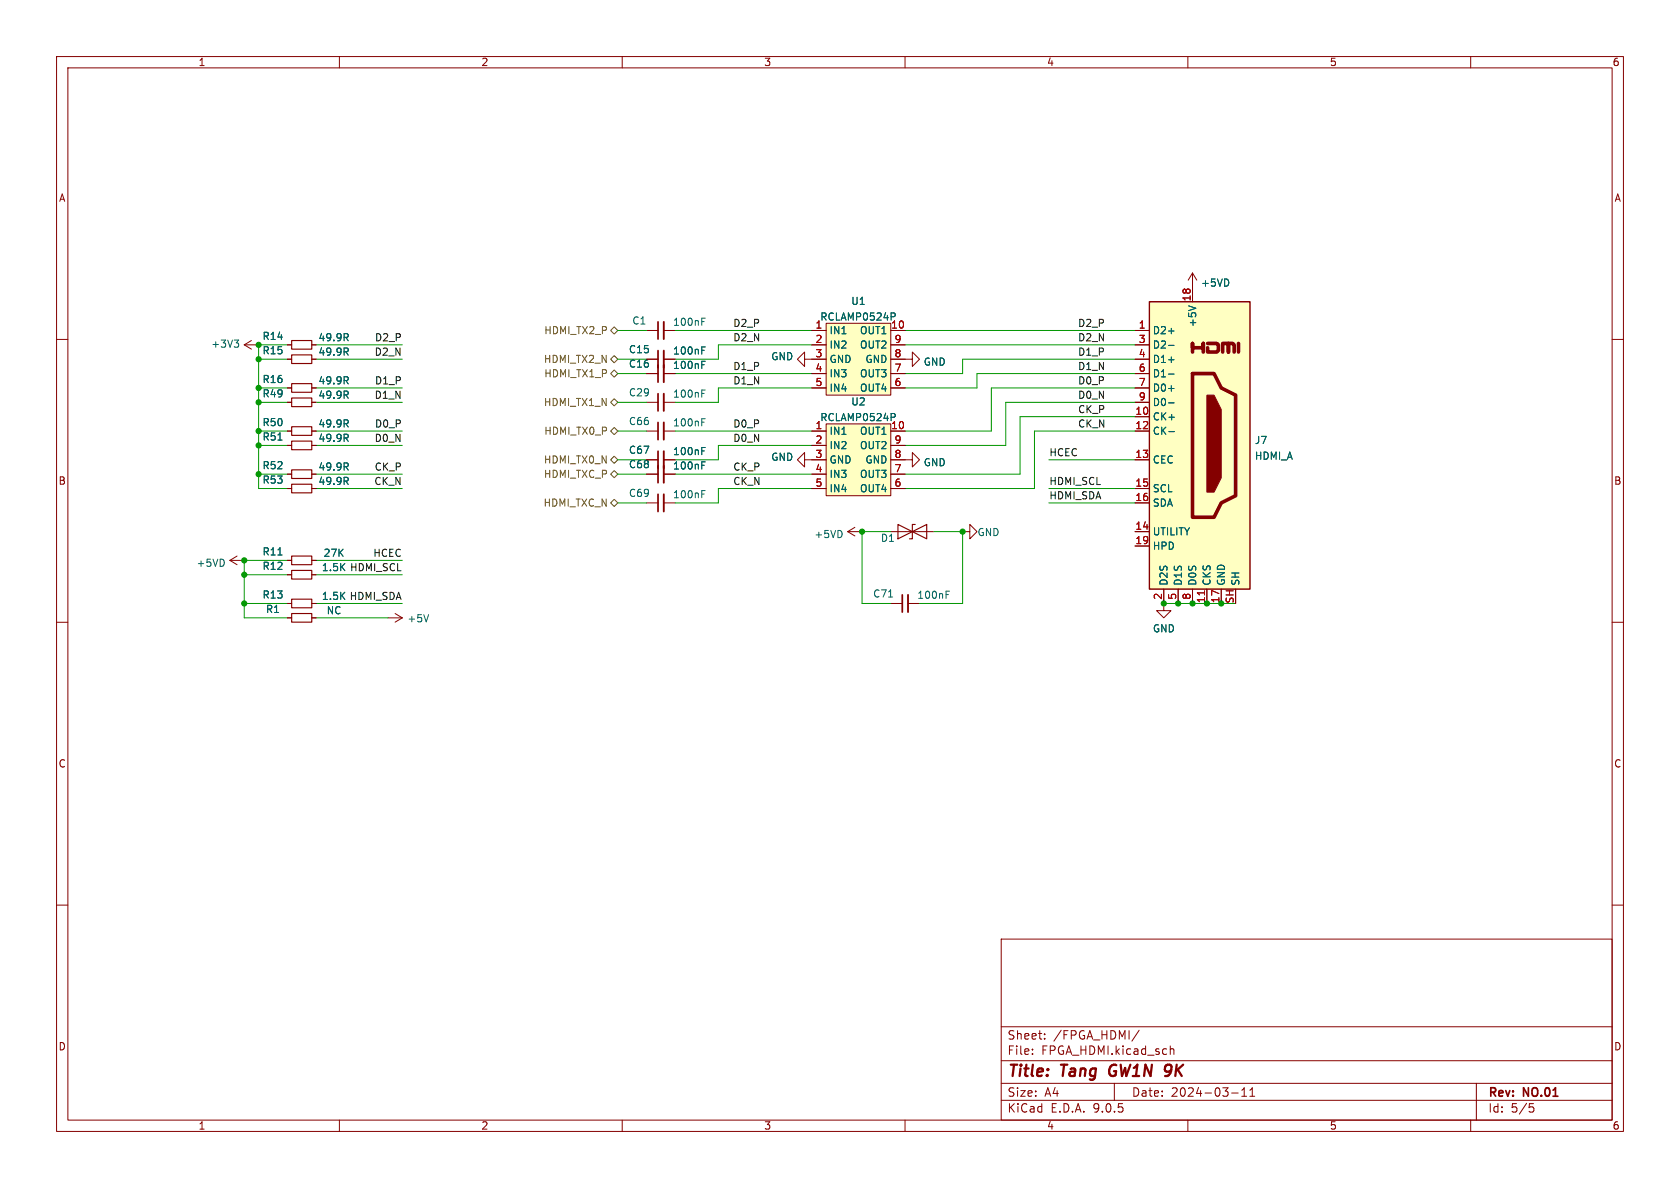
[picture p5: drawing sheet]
<svg xmlns="http://www.w3.org/2000/svg" width="297mm" height="210mm" viewBox="0 0 297 210" stroke-linecap="round" stroke-linejoin="round" font-family="sans-serif">
<g fill="none" stroke="#840000" stroke-width=".18">
<path d="M10 10h277v190h-277zM12 12h273v186h-273zM60 10v2M110 10v2M160 10v2M210 10v2M260 10v2M10 60h2M285 60h2M10 110h2M50.8 101.6h.8M55.1 101.6h.8"/>
<path d="M285 110h2M10 160h2M177 166h108v32h-108zM285 160h2M60 198v2M110 198v2M160 198v2M177 194.5h108M177 191.5h108M177 187.5h108M177 181.5h108M182.5 186.3v.1"/>
<path d="M182.5 185.5v.1M184.7 183.6v.1M184.7 182.8v.1M197 191.5v3M201.4 182.1l-1.3 2M206.9 184.9v1.5M206.9 185.5l.2-.1 .4 .1v.9M210 198v2M217.7 193.2h1.2M219.5 193.8h.9M219.5 192.7l.5-.4v1.5M221 193.8h.8"/>
<path d="M221 192.7l.4-.4v1.5M260 198v2M261 191.5v6.5M270.4 195.1h.7M270.5 195.7h.4l.3 .3-.2 .5-.5 .1"/>
</g>
<path d="M196.4 188.5a1.27 1.27 0 0 0 0 1.6M206.4 188.2h.4M206.8 189.4h-.5M206.9 189.7l-.6 .5" fill="none" stroke="#840000" stroke-width=".4"/>
<path d="M51.6 100.8h3.5v1.6h-3.5z" fill="none" stroke="#840000" stroke-width=".2"/>
<path d="M146 57.2h11.5v12.7h-11.5z" fill="#ffffc2"/>
<g fill="none" stroke="#840000" stroke-width=".18">
<path d="M143.5 58.4h2.5M146 57.2h11.5v12.7h-11.5zM157.5 58.4h2.5M143.5 61h2.5M143.5 63.5h2.5M143.5 66h2.5M143.5 68.6h2.5M157.5 61h2.5M157.5 63.5h2.5M157.5 66h2.5M157.5 68.6h2.5M142.2 81.3v-1.3l-1.2 1.3 1.2 1.3v-1.3h1.3"/>
<path d="M157.5 94h7.6M170.2 94h1.2v-1.3l1.3 1.3-1.3 1.3v-1.3M205.7 106.7v1.3h1.3l-1.3 1.2-1.2-1.2h1.2"/>
</g>
<path d="M157.5 55.3h.5l.3 .3-.2 .3-.6 .1" fill="none" stroke="#006464" stroke-width=".18"/>
<path d="M158.7 92.7l2.6 1.3-2.6 1.3zM161.3 94l2.5-1.3v2.6zM161.8 92.7h-.5v2.6h-.5" fill="none" stroke="#840000" stroke-width=".2"/>
<path d="M203.2 53.3h17.8v50.8h-17.8z" fill="#ffffc2"/>
<path d="M210.8 62.2v-1.5v.8h1.9v-.8v1.5M210.8 66h3.8l1.3 2.6 2.5 1.3v17.7l-2.5 1.3-1.3 2.5h-3.8zM213.5 60.7h1.6l.3 .3v1l-.3 .2h-1.6v-.7M216.2 62.2v-1.5h1v1.5v-1.5h.7l.3 .3v1.2M218.9 60.7v1.5" fill="none" stroke="#840000" stroke-width=".63"/>
<path d="M203.2 53.3h17.8v50.8h-17.8z" fill="none" stroke="#840000" stroke-width=".25"/>
<path d="M213.4 69.9h1.2l1.3 2.5v12.1l-1.3 2.5h-1.2z" fill="#840000" stroke="#840000" stroke-width=".18"/>
<g fill="none" stroke="#840000" stroke-width=".18">
<path d="M200.7 58.4h2.5M210.8 48.3v5M210.8 48.3l-.7 1.2M210.8 48.3l.8 1.2M200.7 61h2.5M200.7 63.5h2.5M200.7 66h2.5M200.7 68.6h2.5M200.7 71.1h2.5M200.7 73.7h2.5M200.7 76.2h2.5M149.9 94h2.5"/>
<path d="M149.9 94l1.2 .7M151.1 93.2l-1.2 .8M200.7 81.3h2.5M200.7 86.4h2.5M200.7 88.9h2.5M200.7 94h2.5M200.7 96.5h2.5M205.7 104.1v2.6M208.3 104.1v2.6M210.8 104.1v2.6M213.4 104.1v2.6M215.9 104.1v2.6"/>
</g>
<path d="M206.6 58.5h1M210.1 54.1l1.3 .4M206.6 61.1h1M206.6 63.6h1M206.6 66.1h1M206.6 68.7h1M206.6 71.2h1M206.7 76.3h.9" fill="none" stroke="#006464" stroke-width=".18"/>
<path d="M212.9 104.4v.8" fill="none" stroke="#a90000" stroke-width=".18"/>
<path d="M146 74.9h11.5v12.7h-11.5z" fill="#ffffc2"/>
<g fill="none" stroke="#840000" stroke-width=".18">
<path d="M114.3 58.4h2M117.3 58.4h2.1M143.5 58.4h2.5M157.5 58.4h2.5M200.7 58.4h2.5M210.8 50.8v2.5M43.2 61h2.5M43.2 61l1.2 .7M44.4 60.2l-1.2 .8M50.8 76.2h.8M50.8 78.7h.8M50.8 71.1h.8"/>
<path d="M50.8 63.5h.8M50.8 61h.8M50.8 68.6h.8M55.1 76.2h.8M55.1 78.7h.8M55.1 71.1h.8M55.1 63.5h.8M55.1 61h.8M55.1 68.6h.8M114.3 76.2h2M114.3 71.1h2M114.3 66h2"/>
<path d="M114.3 63.5h2M117.3 76.2h2.1M117.3 71.1h2.1M117.3 66h2.1M117.3 63.5h2.1M142.2 63.5v-1.3l-1.2 1.3 1.2 1.3v-1.3h3.8M143.5 76.2h2.5M143.5 78.7h2.5M143.5 66h2.5M143.5 61h2.5M143.5 68.6h2.5M146 74.9h11.5v12.7h-11.5z"/>
<path d="M157.5 63.5h3.8v-1.3l1.3 1.3-1.3 1.3v-1.3M157.5 76.2h2.5M157.5 78.7h2.5M157.5 66h2.5M157.5 61h2.5M157.5 68.6h2.5M200.7 76.2h2.5M200.7 71.1h2.5M200.7 66h2.5M200.7 63.5h2.5M200.7 61h2.5M200.7 68.6h2.5"/>
<path d="M200.7 73.7h2.5M40.6 99.1h2.6M40.6 99.1l1.3 .7M41.9 98.3l-1.3 .8M50.8 83.8h.8M50.8 86.4h.8M50.8 99.1h.8M55.1 83.8h.8M55.1 86.4h.8M55.1 99.1h.8M114.3 81.3h2M114.3 83.8h2"/>
<path d="M114.3 88.9h2M117.3 81.3h2.1M117.3 83.8h2.1M117.3 88.9h2.1M143.5 81.3h2.5M143.5 83.8h2.5M143.5 86.4h2.5M157.5 81.3h3.8v-1.3l1.3 1.3-1.3 1.3v-1.3M157.5 83.8h2.5M157.5 86.4h2.5M200.7 81.3h2.5M200.7 86.4h2.5"/>
<path d="M200.7 88.9h2.5M200.7 94h2.5M200.7 96.5h2.5M50.8 109.2h.8M50.8 106.7h.8M50.8 101.6h.8M55.1 109.2h.8M55.1 106.7h.8M55.1 101.6h.8M68.6 109.2h2.5M69.8 108.5l1.3 .7M71.1 109.2l-1.3 .8"/>
<path d="M157.5 106.7h2M160.5 106.7h2.1M205.7 104.1v2.6M208.3 104.1v2.6M210.8 104.1v2.6M213.4 104.1v2.6M215.9 104.1v2.6"/>
</g>
<g fill="none" stroke="#006464" stroke-width=".18">
<path d="M61.1 59.6l.5 .6M61.4 59l.2 .2-.2 .4M124.1 56.9h.4M124.1 56.2h.6M157.5 55.3h.5l.3 .3-.2 .3-.6 .1M206.6 58.5h1M210.1 54.1l1.3 .4M41.4 60.1h.8l-.4 .5M41.9 60.6l.3 .2v.3l-.3 .3M49.1 77.8h.8M61.1 69.8l.5 .6M61.1 62.2l.5 .6"/>
<path d="M61.1 67.3l.5 .6M61.1 77.4l.5 .6M61.1 74.9l.5 .6M61.4 61.6l.2 .2-.2 .3M61.4 66.7l.2 .1-.2 .4M61.4 69.2l.2 .2-.2 .3M61.4 74.3l.2 .2-.2 .3M61.4 76.8l.2 .2-.2 .4M124.1 69.6h.4M124.1 68.9h.6M124.1 64.5h.4M124.1 63.9h.6"/>
<path d="M124.1 61.9h.4M124.1 61.3h.6M124.1 79.7h.4M124.1 79.1h.6M124.1 74.6h.4M124.1 74h.6M157.5 73.1h.5l.3 .2-.2 .4-.6 .1M206.6 61.1h1M206.6 63.6h1M206.6 66.1h1M206.6 68.7h1M206.6 71.2h1"/>
<path d="M206.7 76.3h.9M49.1 98.1h.8M61.1 82.5l.5 .6M61.1 85l.5 .6M61.4 81.9l.2 .2-.2 .3M61.4 84.4l.2 .2-.2 .4M124.1 82.3h.4M124.1 81.6h.6M124.1 87.3h.4M124.1 86.7h.6M75.8 108.7l-.5 1.2M157.1 105.5h.7"/>
<path d="M167.2 105.1h.5M167.2 104.5h.7"/>
</g>
<path d="M116.3 56.9v3M116.3 62v5.6M116.3 69.6v3M116.3 74.7v3M116.3 79.8v5.5M116.3 87.4v3M159.5 105.2v3" fill="none" stroke="#840000" stroke-width=".3"/>
<path d="M117.3 56.9v3M117.3 62v5.6M117.3 69.6v3M117.3 74.7v3M117.3 79.8v5.5M117.3 87.4v3M160.5 105.2v3" fill="none" stroke="#840000" stroke-width=".33"/>
<path d="M51.6 60.2h3.5v1.5h-3.5zM51.6 70.4h3.5v1.5h-3.5zM51.6 62.7h3.5v1.6h-3.5zM51.6 67.8h3.5v1.5h-3.5zM51.6 78h3.5v1.5h-3.5zM51.6 75.4h3.5v1.6h-3.5zM51.6 98.3h3.5v1.5h-3.5zM51.6 83.1h3.5v1.5h-3.5zM51.6 85.6h3.5v1.5h-3.5zM51.6 108.5h3.5v1.5h-3.5zM51.6 105.9h3.5v1.5h-3.5z" fill="none" stroke="#840000" stroke-width=".2"/>
<path d="M107.9 58.4l.7-.6 .6 .6-.6 .7zM107.9 71.1l.7-.6 .6 .6-.6 .7zM107.9 66l.7-.6 .6 .6-.6 .7zM107.9 76.2l.7-.6 .6 .6-.6 .6zM108.6 62.9l.6 .6-.6 .6-.7-.6zM107.9 83.8l.7-.6 .6 .6-.6 .7zM107.9 88.9l.7-.6 .6 .6-.6 .6zM107.9 81.3l.7-.7 .6 .7-.6 .6z" fill="none" stroke="#725600" stroke-width=".18"/>
<g fill="none" stroke="#009600" stroke-width=".18">
<path d="M109.2 58.4h5.1M119.4 58.4h24.1M160 58.4h40.7M45.7 78.7h5.1M45.7 76.2h5.1M45.7 68.6h5.1M45.7 63.5h5.1M45.7 71.1h5.1M50.8 61h-5.1v25.4h5.1M55.9 78.7h15.2M55.9 61h15.2M55.9 76.2h15.2"/>
<path d="M55.9 68.6h15.2M55.9 63.5h15.2M55.9 71.1h15.2M109.2 66h5.1M109.2 76.2h5.1M109.2 63.5h5.1M109.2 71.1h5.1M119.4 66h24.1M119.4 76.2h24.1M143.5 78.7h-16.5v2.6h-7.6M143.5 61h-16.5v2.5h-7.6M143.5 68.6h-16.5v2.5h-7.6"/>
<path d="M160 61h40.7M200.7 76.2h-17.8v10.2h-22.9M200.7 63.5h-30.5v2.5h-10.2M200.7 71.1h-22.9v7.6h-17.8M200.7 73.7h-20.4v10.1h-20.3M200.7 66h-28v2.6h-12.7M200.7 68.6h-25.4v7.6h-15.3M45.7 83.8h5.1M50.8 99.1h-7.6v10.1h7.6M55.9 86.4h15.2M55.9 99.1h15.2M55.9 83.8h15.2"/>
<path d="M109.2 81.3h5.1M109.2 88.9h5.1M109.2 83.8h5.1M119.4 83.8h24.1M143.5 86.4h-16.5v2.5h-7.6M157.5 94h-5.1v12.7h5.1M165.1 94h5.1v12.7h-7.6M185.4 86.4h15.3M185.4 81.3h15.3M185.4 88.9h15.3M43.2 106.7h7.6M43.2 101.6h7.6"/>
<path d="M55.9 106.7h15.2M55.9 101.6h15.2M55.9 109.2h12.7M205.7 106.7h12.7"/>
</g>
<path d="M212.9 104.4v.8" fill="none" stroke="#a90000" stroke-width=".18"/>
<g fill="#009600" stroke="#009600" stroke-width=".18">
<circle cx="208.3" cy="106.7" r=".46"/>
<circle cx="205.7" cy="106.7" r=".46"/>
<circle cx="210.8" cy="106.7" r=".46"/>
<circle cx="215.9" cy="106.7" r=".46"/>
<circle cx="213.4" cy="106.7" r=".46"/>
<circle cx="170.2" cy="94" r=".46"/>
<circle cx="43.2" cy="99.1" r=".46"/>
<circle cx="43.2" cy="101.6" r=".46"/>
<circle cx="43.2" cy="106.7" r=".46"/>
<circle cx="152.4" cy="94" r=".46"/>
<circle cx="45.7" cy="68.6" r=".46"/>
<circle cx="45.7" cy="76.2" r=".46"/>
<circle cx="45.7" cy="71.1" r=".46"/>
<circle cx="45.7" cy="63.5" r=".46"/>
<circle cx="45.7" cy="61" r=".46"/>
<circle cx="45.7" cy="83.8" r=".46"/>
<circle cx="45.7" cy="78.7" r=".46"/>
</g>
<g font-size="2.8" fill="#840000">
<text x="178" y="190.9">Title:</text>
<text x="187.7" y="190.9">Tang</text>
<text x="196.9" y="190.9">GW1N</text>
<text x="207.5" y="190.9">9K</text>
</g>
<g font-size="2.1" fill="#840000">
<text x="178" y="184">Sheet:</text>
<text x="186.2" y="184">/FPGA_HDMI/</text>
<text x="178" y="186.7">File:</text>
<text x="184.1" y="186.7">FPGA_HDMI.kicad_sch</text>
<text x="178" y="196.9">KiCad</text>
<text x="178" y="194.1">Size:</text>
<text x="184.7" y="194.1">A4</text>
<text x="185.7" y="196.9">E.D.A.</text>
<text x="193.3" y="196.9">9.0.5</text>
<text x="200" y="194.1">Date:</text>
<text x="207" y="194.1">2024-03-11</text>
<text x="263" y="194.3">Rev:</text>
<text x="263" y="196.9">Id:</text>
<text x="267.1" y="196.9">5/5</text>
<text x="269.4" y="194.3">NO.01</text>
</g>
<g font-size="1.8" fill="#840000">
<text x="35" y="11.9">1</text>
<text x="85" y="11.9">2</text>
<text x="135" y="11.9">3</text>
<text x="185" y="11.9">4</text>
<text x="235" y="11.9">5</text>
<text x="285" y="11.9">6</text>
<text x="10.3" y="35.9">A</text>
<text x="285.3" y="35.9">A</text>
<text x="10.3" y="85.9">B</text>
<text x="285.3" y="85.9">B</text>
<text x="10.3" y="135.9">C</text>
<text x="285.3" y="135.9">C</text>
<text x="10.3" y="185.9">D</text>
<text x="285.3" y="185.9">D</text>
<text x="35" y="199.9">1</text>
<text x="85" y="199.9">2</text>
<text x="135" y="199.9">3</text>
<text x="185" y="199.9">4</text>
<text x="235" y="199.9">5</text>
<text x="285" y="199.9">6</text>
</g>
<g font-size="1.8" fill="#a90000">
<text x="210.6" y="53.4" transform="rotate(-90 210.6 53.4)">18</text>
<text x="144.1" y="58.2">1</text>
<text x="157.4" y="58.2">10</text>
<text x="201.2" y="58.2">1</text>
<text x="144.1" y="60.7">2</text>
<text x="144.1" y="63.2">3</text>
<text x="144.1" y="65.8">4</text>
<text x="158" y="60.7">9</text>
<text x="158" y="63.2">8</text>
<text x="158" y="65.8">7</text>
<text x="201.2" y="60.7">3</text>
<text x="201.2" y="63.2">4</text>
<text x="201.2" y="65.8">6</text>
<text x="144.1" y="68.3">5</text>
<text x="158" y="68.3">6</text>
<text x="201.2" y="68.3">7</text>
<text x="201.2" y="70.9">9</text>
<text x="144.1" y="75.9">1</text>
<text x="157.4" y="75.9">10</text>
<text x="200.6" y="73.4">10</text>
<text x="200.6" y="75.9">12</text>
<text x="144.1" y="78.5">2</text>
<text x="144.1" y="81">3</text>
<text x="144.1" y="83.6">4</text>
<text x="158" y="78.5">9</text>
<text x="158" y="81">8</text>
<text x="158" y="83.6">7</text>
<text x="200.6" y="81">13</text>
<text x="144.1" y="86.1">5</text>
<text x="158" y="86.1">6</text>
<text x="200.6" y="86.1">15</text>
<text x="200.6" y="88.6">16</text>
<text x="200.6" y="93.7">14</text>
<text x="200.6" y="96.3">19</text>
<text x="205.5" y="106.1" transform="rotate(-90 205.5 106.1)">2</text>
<text x="208" y="106.1" transform="rotate(-90 208 106.1)">5</text>
<text x="210.6" y="106.1" transform="rotate(-90 210.6 106.1)">8</text>
<text x="213.1" y="106.7" transform="rotate(-90 213.1 106.7)">11</text>
<text x="215.6" y="106.7" transform="rotate(-90 215.6 106.7)">17</text>
<text x="218.2" y="106.8" transform="rotate(-90 218.2 106.8)">SH</text>
</g>
<g font-size="1.8" fill="#006464">
<text x="212.2" y="50.9">+5VD</text>
<text x="111.7" y="57.6">C1</text>
<text x="118.9" y="57.8">100nF</text>
<text x="144.9" y="56.9">RCLAMP0524P</text>
<text x="146.6" y="59.3">IN1</text>
<text x="150.4" y="54.1">U1</text>
<text x="151.9" y="59.3">OUT1</text>
<text x="203.7" y="59.3">D2+</text>
<text x="211.7" y="57.9" transform="rotate(-90 211.7 57.9)">+5V</text>
<text x="37.3" y="61.7">+3V3</text>
<text x="46.3" y="60.3">R14</text>
<text x="46.3" y="62.8">R15</text>
<text x="56.2" y="60.5">49.9R</text>
<text x="56.2" y="63.1">49.9R</text>
<text x="111.1" y="65.2">C16</text>
<text x="111.1" y="62.6">C15</text>
<text x="118.9" y="65.4">100nF</text>
<text x="118.9" y="62.9">100nF</text>
<text x="136.3" y="63.9">GND</text>
<text x="146.6" y="61.8">IN2</text>
<text x="146.6" y="64.4">GND</text>
<text x="151.9" y="61.8">OUT2</text>
<text x="152.9" y="64.4">GND</text>
<text x="163.2" y="64.8">GND</text>
<text x="203.7" y="61.8">D2-</text>
<text x="203.7" y="64.4">D1+</text>
<text x="46.3" y="70.5">R49</text>
<text x="46.3" y="67.9">R16</text>
<text x="56.2" y="70.7">49.9R</text>
<text x="56.2" y="68.2">49.9R</text>
<text x="111.1" y="70.3">C29</text>
<text x="118.9" y="70.5">100nF</text>
<text x="146.6" y="66.9">IN3</text>
<text x="146.6" y="69.4">IN4</text>
<text x="150.4" y="71.9">U2</text>
<text x="151.9" y="66.9">OUT3</text>
<text x="151.9" y="69.4">OUT4</text>
<text x="203.7" y="66.9">D1-</text>
<text x="203.7" y="69.4">D0+</text>
<text x="203.7" y="72">D0-</text>
<text x="46.3" y="75.5">R50</text>
<text x="56.2" y="75.8">49.9R</text>
<text x="111.1" y="75.3">C66</text>
<text x="118.9" y="75.6">100nF</text>
<text x="144.9" y="74.7">RCLAMP0524P</text>
<text x="146.6" y="77.1">IN1</text>
<text x="151.9" y="77.1">OUT1</text>
<text x="203.7" y="74.5">CK+</text>
<text x="203.7" y="77.1">CK-</text>
<text x="46.3" y="78.1">R51</text>
<text x="46.3" y="83.2">R52</text>
<text x="56.2" y="78.3">49.9R</text>
<text x="56.2" y="83.4">49.9R</text>
<text x="111.1" y="83">C68</text>
<text x="111.1" y="80.4">C67</text>
<text x="118.9" y="83.2">100nF</text>
<text x="118.9" y="80.7">100nF</text>
<text x="136.3" y="81.7">GND</text>
<text x="146.6" y="79.6">IN2</text>
<text x="146.6" y="82.1">GND</text>
<text x="151.9" y="79.6">OUT2</text>
<text x="152.9" y="82.1">GND</text>
<text x="163.2" y="82.6">GND</text>
<text x="203.7" y="82.1">CEC</text>
<text x="221.8" y="78.7">J7</text>
<text x="221.8" y="81.5">HDMI_A</text>
<text x="46.3" y="85.7">R53</text>
<text x="56.2" y="85.9">49.9R</text>
<text x="111.1" y="88">C69</text>
<text x="118.9" y="88.3">100nF</text>
<text x="146.6" y="84.7">IN3</text>
<text x="146.6" y="87.2">IN4</text>
<text x="151.9" y="84.7">OUT3</text>
<text x="151.9" y="87.2">OUT4</text>
<text x="203.7" y="87.2">SCL</text>
<text x="203.7" y="89.8">SDA</text>
<text x="143.9" y="95.3">+5VD</text>
<text x="155.6" y="96">D1</text>
<text x="172.7" y="95">GND</text>
<text x="203.7" y="94.8">UTILITY</text>
<text x="34.7" y="100.4">+5VD</text>
<text x="46.3" y="100.9">R12</text>
<text x="46.3" y="98.4">R11</text>
<text x="56.8" y="101.2">1.5K</text>
<text x="57.1" y="98.6">27K</text>
<text x="203.7" y="97.4">HPD</text>
<text x="46.3" y="106">R13</text>
<text x="56.8" y="106.3">1.5K</text>
<text x="154.3" y="105.8">C71</text>
<text x="162.1" y="106.1">100nF</text>
<text x="206.6" y="103.6" transform="rotate(-90 206.6 103.6)">D2S</text>
<text x="209.1" y="103.6" transform="rotate(-90 209.1 103.6)">D1S</text>
<text x="211.7" y="103.6" transform="rotate(-90 211.7 103.6)">D0S</text>
<text x="214.2" y="103.6" transform="rotate(-90 214.2 103.6)">CKS</text>
<text x="216.8" y="103.6" transform="rotate(-90 216.8 103.6)">GND</text>
<text x="219.3" y="103.6" transform="rotate(-90 219.3 103.6)">SH</text>
<text x="46.9" y="108.6">R1</text>
<text x="57.7" y="108.8">NC</text>
<text x="71.9" y="110.2">+5V</text>
<text x="203.7" y="112">GND</text>
</g>
<g font-size="1.8" fill="#725600">
<text x="96.1" y="59.3">HDMI_TX2_P</text>
<text x="96.1" y="64.4">HDMI_TX2_N</text>
<text x="96.1" y="72">HDMI_TX1_N</text>
<text x="96.1" y="66.9">HDMI_TX1_P</text>
<text x="96.1" y="77.1">HDMI_TX0_P</text>
<text x="96.1" y="82.1">HDMI_TX0_N</text>
<text x="96" y="89.8">HDMI_TXC_N</text>
<text x="96.1" y="84.7">HDMI_TXC_P</text>
</g>
<g font-size="1.8" fill="#0f0f0f">
<text x="129.5" y="57.9">D2_P</text>
<text x="190.5" y="57.9">D2_P</text>
<text x="66.1" y="63">D2_N</text>
<text x="66.2" y="60.4">D2_P</text>
<text x="129.5" y="65.5">D1_P</text>
<text x="129.5" y="60.4">D2_N</text>
<text x="190.5" y="60.4">D2_N</text>
<text x="190.5" y="63">D1_P</text>
<text x="190.5" y="65.5">D1_N</text>
<text x="66.1" y="70.6">D1_N</text>
<text x="66.2" y="68">D1_P</text>
<text x="129.5" y="68">D1_N</text>
<text x="190.5" y="70.6">D0_N</text>
<text x="190.5" y="68">D0_P</text>
<text x="66.2" y="75.7">D0_P</text>
<text x="129.5" y="75.7">D0_P</text>
<text x="190.5" y="75.7">CK_N</text>
<text x="190.5" y="73.1">CK_P</text>
<text x="66.1" y="78.2">D0_N</text>
<text x="66.1" y="83.3">CK_P</text>
<text x="129.5" y="83.3">CK_P</text>
<text x="129.5" y="78.2">D0_N</text>
<text x="185.4" y="80.7">HCEC</text>
<text x="66.1" y="85.8">CK_N</text>
<text x="129.5" y="85.8">CK_N</text>
<text x="185.4" y="88.4">HDMI_SDA</text>
<text x="185.4" y="85.8">HDMI_SCL</text>
<text x="61.8" y="101.1">HDMI_SCL</text>
<text x="65.9" y="98.5">HCEC</text>
<text x="61.7" y="106.1">HDMI_SDA</text>
</g>
</svg>
